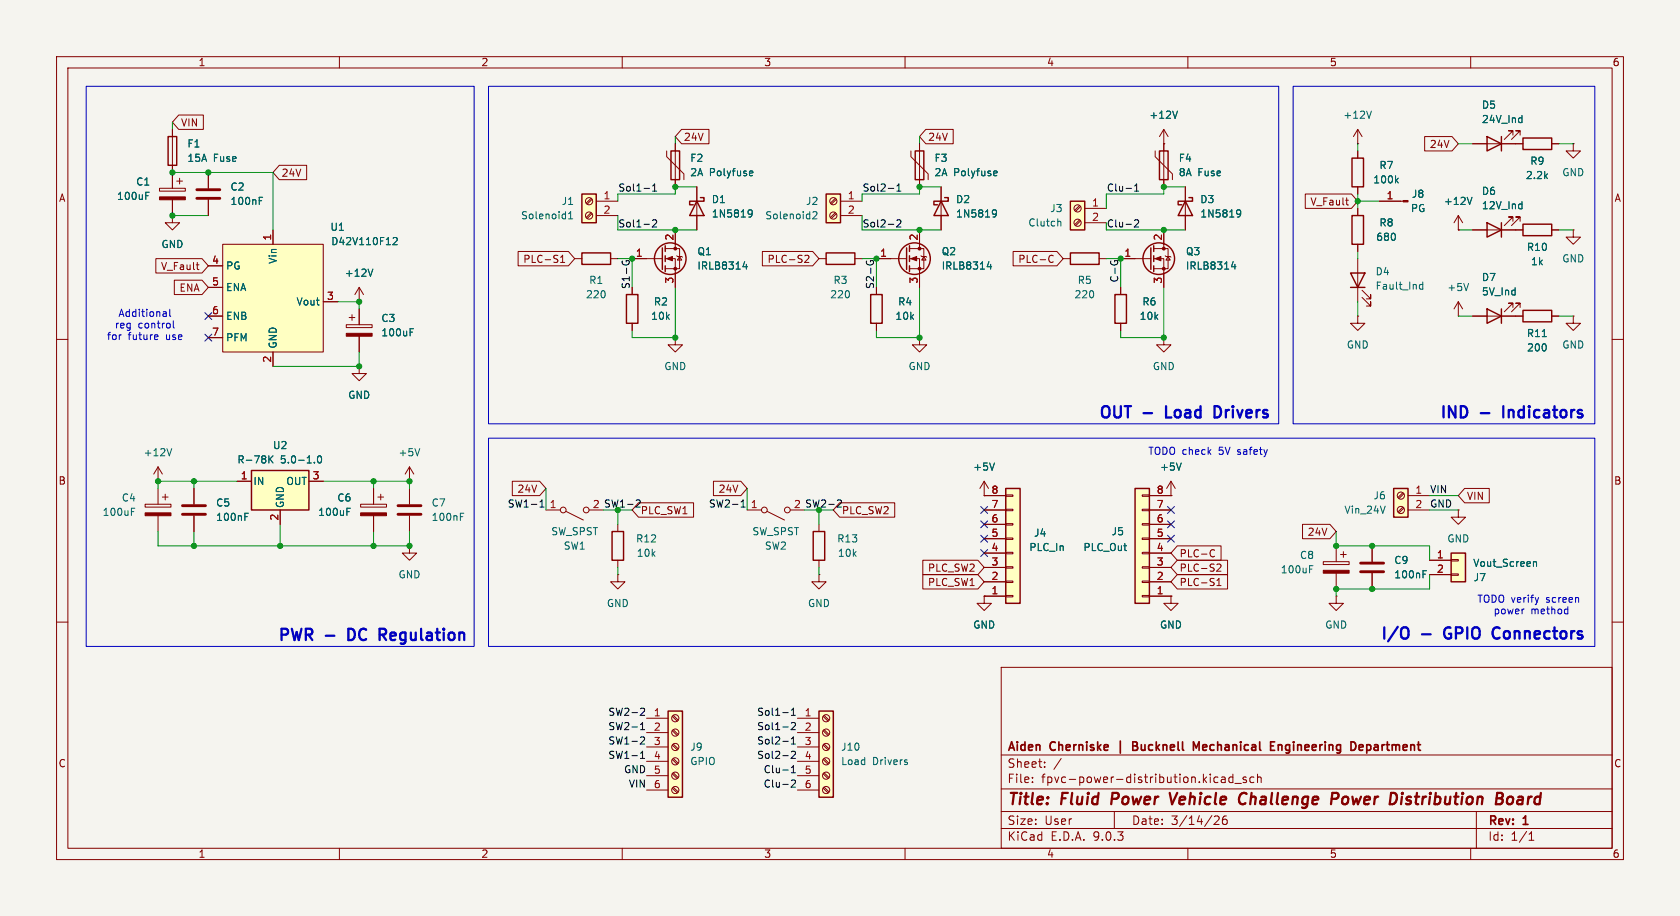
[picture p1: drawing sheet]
<svg xmlns="http://www.w3.org/2000/svg" width="297mm" height="162mm" viewBox="0 0 297 162" stroke-linecap="round" stroke-linejoin="round" font-family="sans-serif">
<path d="M0 0h297v162h-297z" fill="#f5f4ef" stroke="#f5f4ef" stroke-width=".18"/>
<g fill="none" stroke="#840000" stroke-width=".18">
<path d="M10 10h277v142h-277zM12 12h273v138h-273zM60 10v2M110 10v2M160 10v2M210 10v2M260 10v2M10 60h2M285 60h2M10 110h2M177 118h108v32h-108zM285 110h2"/>
<path d="M177 139.5h108M177 133.5h108M182.5 138.3v.1M182.5 137.5v.1M184.7 135.6v.1M184.7 134.8v.1M187.6 134.1l-1.3 2M216 137.5h.5l.1 .9M216.6 137.8h-.5a.29 .29 0 0 0-.2 .3 .29 .29 0 0 0 .2 .3l.5-.1M218 137.5l-.5-.1-.3 .3v.4l.2 .2h.6M218 136.9v1.5M218.3 138.6h1.2"/>
<path d="M220.3 137.5l-.3-.1-.3 .2 .1 .2 .5 .2v.3h-.6M221.7 137.5l-.5-.1-.2 .3v.4l.1 .2h.6M222.3 137.6l.2-.2 .4 .1 .1 .9M222.3 136.9v1.5M60 150v2M110 150v2M160 150v2M177 146.5h108M177 143.5h108M197 143.5v3M210 150v2M214.7 144.5l.5-.2 .3 .2v.2l-.9 1.1h.9"/>
<path d="M216.8 144.3a.59 .59 0 0 0-.7 .7v.5l.1 .2 .5 .1 .2-.1 .1-.5-.2-.2-.4-.1-.3 .3M260 150v2M261 143.5v6.5M270.3 148.6h.9M270.3 147.5l.4-.4v1.5"/>
</g>
<path d="M196.7 140.2l-.3 2M206.8 140.2l.4 2 .9-2M220.2 142a.73 .73 0 0 1-.9 .1M220.4 140.4a.69 .69 0 0 0-1.1 .1M235.5 140.2l1 .1a.58 .58 0 0 1-.3 1h-.8M238 140.9a.62 .62 0 0 0-.7 .4v.7l.3 .2h.3M248.5 142.1l.6 .1M249 140.9l-.2 .1-.1 .3 .2 .3h.3M266.6 141.1a.52 .52 0 0 1 .5-.2 .52 .52 0 0 1 .4 .4l-.1 .5a.55 .55 0 0 1-.5 .4 .55 .55 0 0 1-.5-.4zM268.6 140.9l-.2 .1M269 141.5h-.5a.4 .4 0 0 0-.3 .3 .4 .4 0 0 0 .2 .4h.5" fill="none" stroke="#840000" stroke-width=".4"/>
<path d="M200.3 131.9h.5M200.8 131.9l.2 .1M201 131.3l-.2-.1h-.5v1.5l.7-.1M201 131.8l-.2 .1M211 132.7v-1.5l.5 1.1 .5-1.1v1.5M224.6 132.7h.7M224.6 131.2h.7M224.6 131.9h.5M226 131.7v1M226.6 131.8l-.4-.1-.2 .1M240.3 132.2l.7-.1-.1-.3-.4-.1-.2 .2v.7h.6" fill="none" stroke="#840000" stroke-width=".3"/>
<path d="M146 34.3h2.6v5.1h-2.6z" fill="#ffffc2"/>
<path d="M146 34.3h2.6v5.1h-2.6z" fill="none" stroke="#840000" stroke-width=".25"/>
<g fill="none" stroke="#840000" stroke-width=".18">
<path d="M147.7 35.1l-.9 .8M147.7 37.6l-.9 .9M147.9 35.3l-.9 .8M147.9 37.8l-.9 .8M148.6 35.6h3.8M148.6 38.1h3.8"/>
<circle cx="147.3" cy="35.6" r=".63"/>
<circle cx="147.3" cy="38.1" r=".63"/>
</g>
<path d="M143.7 37.6l.5-.2 .2 .4-.8 .9h.8" fill="none" stroke="#006464" stroke-width=".18"/>
<path d="M256.5 97.8h2.6v5.1h-2.6z" fill="#ffffc2"/>
<path d="M153.9 52.1h2.1v5.1h-2.1zM108.2 94h2v5.1h-2zM256.5 97.8h2.6v5.1h-2.6z" fill="none" stroke="#840000" stroke-width=".25"/>
<g fill="none" stroke="#840000" stroke-width=".18">
<path d="M154.9 50.8v1.3M154.9 57.2v1.2M109.2 92.7v1.3M109.2 99.1v1.3M233.9 99.3h4.6v.5h-4.6zM236.2 96.5v2.8M237 98.1h1M237.5 97.6v1M242.6 96.5v2.8M252.7 99.1h3.8M256.5 99h1.3v.2h-1.3zM257.8 90.2v1.3h1.3l-1.3 1.2-1.3-1.2h1.3"/>
<path d="M257.8 90.2h.1M109.2 101.6v1.3h1.3l-1.3 1.3-1.3-1.3h1.3M109.2 101.6h.1M236.2 105.4v1.3h-1.3l1.3 1.3 1.3-1.3h-1.3M236.2 105.4h.1M236.2 101.4v2.8M242.6 101.4v2.8M252.7 101.6h3.8M256.5 101.5h1.3v.3h-1.3z"/>
</g>
<path d="M271.1 99.3v.9M271.1 99.4l.2-.1 .3 .1v.8M231.5 100.6h.4M231.5 100h.6M251.6 101.5h.4M251.6 100.9h.6" fill="none" stroke="#006464" stroke-width=".18"/>
<path d="M240.5 99.6h4.1M240.5 101.1h4.1" fill="none" stroke="#840000" stroke-width=".51"/>
<path d="M233.9 100.9h4.6v.5h-4.6z" fill="#840000" stroke="#840000" stroke-width=".18"/>
<path d="M189.2 35.6h2.6v5.1h-2.6z" fill="#ffffc2"/>
<g fill="none" stroke="#840000" stroke-width=".25">
<path d="M189.2 35.6h2.6v5.1h-2.6zM205 26.7h1.5v5.1h-1.5zM262.9 24.2l2.5 1.2-2.5 1.3zM265.4 24.2v2.5M269.2 24.4h5.1v2h-5.1zM110.7 52.1h2.1v5.1h-2.1zM117.1 43.8v3.8M117.6 43.5v1M117.6 45.2v1.1M117.6 47v1M189.2 44.7h5.1v2.1h-5.1zM197.1 52.1h2v5.1h-2z"/>
<path d="M203.5 43.8v3.8M204 43.5v1M204 45.2v1.1M204 47v1"/>
<circle cx="118.5" cy="45.7" r="2.79"/>
<circle cx="204.9" cy="45.7" r="2.79"/>
</g>
<g fill="none" stroke="#840000" stroke-width=".18">
<path d="M190.9 36.3l-.9 .9M190.9 38.9l-.9 .8M191 36.5l-.8 .9M191 39.1l-.8 .8M191.8 36.9h3.8M191.8 39.4h3.8M204.2 26.7v1l3.1 3.1v1M205.7 25.4h.1M205.7 22.9l-.7 1.3M205.7 22.9l.8 1.3M205.7 22.9v10.1M240 25.4h.1"/>
<path d="M240 22.9l.8 1.3M240 22.9l-.7 1.3M240 22.9v2.5M260.3 25.4h8.9M267.5 23.9v-.8h-.8h.8l-1.6 1.6M268.7 23.9v-.8h-.7h.7l-1.5 1.6M274.3 25.4h1.3M278.1 25.4v1.3h1.3l-1.3 1.3-1.2-1.3h1.2M278.1 25.4h.1M111.8 45.7h5.3M111.8 50.8v1.3M111.8 57.2v1.2"/>
<path d="M117.6 44h2.5v3.5h-2.5M117.6 45.7h1.8v5.1M119.4 40.7v3.3M119.6 45.2l.2 .2h.7l.1 .1M120.1 45.4l.4 .6h-.7zM188 45.7h1.2M194.3 45.7h1.3M198.1 45.7h5.4M198.1 50.8v1.3M198.1 57.2v1.2M204 44h2.5v3.5h-2.5M204 45.7h1.7v5.1"/>
<path d="M205.7 59.7v1.3h1.3l-1.3 1.3-1.2-1.3h1.2M205.7 59.7h.1M205.7 40.7v3.3M206 45.2l.1 .2h.8l.1 .1M206.5 45.4l.4 .6h-.8zM132.1 90.2h2.5M135.6 90.4l3.1 1.6M144.8 101.6v1.3h1.2l-1.2 1.3-1.3-1.3h1.3M144.8 101.6h.1"/>
<circle cx="190.5" cy="36.9" r=".63"/>
<circle cx="190.5" cy="39.4" r=".63"/>
<circle cx="135.1" cy="90.2" r=".51"/>
<circle cx="139.2" cy="90.2" r=".51"/>
</g>
<path d="M208.2 19.7l-.5 1.2M242.4 19.7l-.4 1.2M187.2 39.1l.3 .2v.7M268.9 20.8l.2 .1M269.1 20.4v1.3M269.1 21.6l-.2 .1M131.6 46.3l-.3 .9h.8M131.9 46.7v.9M218 46.3l-.3 .9h.8M218.3 46.7v.9" fill="none" stroke="#006464" stroke-width=".18"/>
<g fill="#840000" stroke="#840000" stroke-width=".18">
<path d="M117.9 45.7l1-.3v.7z"/>
<path d="M204.2 45.7l1-.3v.7z"/>
<circle cx="119.4" cy="44" r=".25"/>
<circle cx="119.4" cy="47.5" r=".25"/>
<circle cx="205.7" cy="44" r=".25"/>
<circle cx="205.7" cy="47.5" r=".25"/>
</g>
<path d="M118.1 125.8h2.5v15.2h-2.5z" fill="#ffffc2"/>
<path d="M118.6 26.7h1.5v5.1h-1.5zM123.2 35.6l1.3 2.5h-2.6zM123.8 34.9h.7v.7h-2.6v.6h.7M102.9 44.7h5v2.1h-5zM146 44.7h5.1v2.1h-5.1zM118.1 125.8h2.5v15.2h-2.5z" fill="none" stroke="#840000" stroke-width=".25"/>
<g fill="none" stroke="#840000" stroke-width=".18">
<path d="M117.9 26.7v1l3 3.1v1M119.4 25.4v7.6M123.2 33v7.7M101.6 45.7h1.3M107.9 45.7h1.3M144.8 45.7h1.2M151.1 45.7h1.3M162.6 59.7v1.3h1.2l-1.2 1.3-1.3-1.3h1.3M162.6 59.7h.1M174 87.7h.1M174 85.1l.8 1.3M174 85.1l-.8 1.3"/>
<path d="M174 85.1v2.6M114.3 127h3.8M114.3 129.6h3.8M114.3 132.1h3.8M114.3 134.6h3.8M114.3 137.2h3.8M114.3 139.7h3.8M118.8 126.7l.9 .8M118.8 129.2l.9 .9M118.8 131.8l.9 .8M118.8 134.3l.9 .9M118.8 136.9l.9 .8"/>
<path d="M118.8 139.4l.9 .8M119 126.5l.9 .9M119 129.1l.9 .8M119 131.6l.9 .8M119 134.1l.9 .9M119 136.7l.9 .8M119 139.2l.9 .9"/>
<circle cx="119.4" cy="127" r=".63"/>
<circle cx="119.4" cy="129.6" r=".63"/>
<circle cx="119.4" cy="132.1" r=".63"/>
<circle cx="119.4" cy="134.6" r=".63"/>
<circle cx="119.4" cy="139.7" r=".63"/>
<circle cx="119.4" cy="137.2" r=".63"/>
</g>
<path d="M132.4 37.2l.3-.1 .2 .1a.84 .84 0 0 1-.3 1.2h-.2M132.7 30.2l.3 .1 .1 .2-.6 .2M133 37.7l-.3 .2-.3-.1M133 31l-.3 .1M175.8 81.9l-.4 1.3" fill="none" stroke="#006464" stroke-width=".18"/>
<path d="M39.4 43.2h17.7v19.1h-17.7z" fill="#ffffc2"/>
<g fill="none" stroke="#840000" stroke-width=".18">
<path d="M28.2 33.3h4.6v.5h-4.6zM30.5 38.1v1.3h1.2l-1.2 1.3-1.3-1.3h1.3M30.5 38.1h.1M30.5 22.9v10.4M30.5 35.3v2.8M31.2 32h1.1M31.7 31.5v1M36.8 30.5v2.8M36.8 35.3v2.8M166.4 33v7.7M209.5 33v7.7M257.8 38.1l-.8 1.3"/>
<path d="M257.8 38.1l.8 1.3M257.8 38.1v2.6M267.5 39.1v-.7h-.8h.8l-1.6 1.5M268.7 39.1v-.7h-.7h.7l-1.5 1.5M36.8 47h2.6M36.8 50.8h2.6M36.8 55.9h2.6M36.8 59.7h2.6M39.4 43.2h17.7v19.1h-17.7zM48.3 40.7v2.5M57.1 53.4h2.6M61.2 57.4h4.6v.5h-4.6z"/>
<path d="M61.7 56.2h1M62.2 55.7v1M63.5 53.4h.1M63.5 50.8v2.6M63.5 54.6v2.8M63.5 59.5v2.8M63.5 50.8l-.8 1.3M63.5 50.8l.8 1.3M119.4 59.7v1.3h1.2l-1.2 1.3-1.3-1.3h1.3M119.4 59.7h.1M154.9 45.7h5.4M160.8 44h2.5v3.5h-2.5"/>
<path d="M160.8 45.7h1.8v5.1M162.6 40.7v3.3M162.8 45.2l.1 .2h.8l.1 .1M163.3 45.4l.4 .6h-.8zM257.8 40.7h.1M260.3 40.7h7.7M48.3 62.3v2.5M72.4 85.1h.1M72.4 96.5v1.3h1.3l-1.3 1.3-1.3-1.3h1.3M72.4 96.5h.1M72.4 82.6l-.8 1.2M72.4 82.6l.8 1.2"/>
<path d="M72.4 82.6v2.5M72.4 86.4v2.8M72.4 91.2v2.8"/>
</g>
<g fill="none" stroke="#006464" stroke-width=".18">
<path d="M25.8 34.6h.4M25.8 34h.6M45.8 35.5h.5M45.8 34.9h.6M175.6 37.2l.3-.1 .2 .1a.84 .84 0 0 1-.3 1.2h-.2M176.2 37.7l-.3 .2-.3-.1M218.7 37.2l.4-.1 .2 .1a.84 .84 0 0 1-.3 1.2h-.3M219.3 37.7l-.2 .2-.4-.1M260.2 34.9l-.4 1.3M268.9 36.1h.2M269.1 35.7v1.2M269.1 36.9h-.2"/>
<path d="M65.9 47.6l-.4 1.3M69.5 42.1l.5-.1 .2 .4-.8 .9h.8M72.5 58.7h.4M72.5 58.1h.6M174.8 46.3l-.3 .9h.8M175.1 46.7v.9M74.2 79.3l-.4 1.3M81.4 91.4h.4M81.4 90.8h.6"/>
</g>
<g fill="#840000" stroke="#840000" stroke-width=".18">
<path d="M61.2 59h4.6v.5h-4.6z"/>
<path d="M28.2 34.8h4.6v.5h-4.6z"/>
<path d="M161 45.7l1.1-.3v.7z"/>
<circle cx="162.6" cy="44" r=".25"/>
<circle cx="162.6" cy="47.5" r=".25"/>
</g>
<g fill="none" stroke="#840000" stroke-width=".25">
<path d="M29.7 24.2h1.5v5h-1.5zM166.4 35.6l1.2 2.5h-2.5zM167 34.9h.6v.7h-2.5v.6h.6M209.5 35.6l1.3 2.5h-2.5zM210.2 34.9h.6v.7h-2.5v.6h.6M262.9 39.4l2.5 1.3-2.5 1.2zM265.4 39.4v2.5M160.3 43.8v3.8M160.8 43.5v1M160.8 45.2v1.1M160.8 47v1"/>
<circle cx="161.7" cy="45.7" r="2.79"/>
</g>
<path d="M34.8 33.6h4.1M34.8 35.1h4.1M70.4 89.4h4M70.4 91h4" fill="none" stroke="#840000" stroke-width=".51"/>
<path d="M144.8 125.8h2.5v15.2h-2.5z" fill="#ffffc2"/>
<path d="M161.8 26.7h1.5v5.1h-1.5zM144.8 125.8h2.5v15.2h-2.5z" fill="none" stroke="#840000" stroke-width=".25"/>
<g fill="none" stroke="#840000" stroke-width=".18">
<path d="M161 26.7v1l3.1 3.1v1M162.6 25.4v7.6M63.5 64.8v1.3h1.3l-1.3 1.2-1.3-1.2h1.3M63.5 64.8h.1M34.3 86.4v2.8M34.3 91.2v2.8M141 127h3.8M141 129.6h3.8M141 132.1h3.8M141 134.6h3.8M141 137.2h3.8M141 139.7h3.8"/>
<path d="M145.5 126.7l.9 .8M145.5 129.2l.9 .9M145.5 131.8l.9 .8M145.5 134.3l.9 .9M145.5 136.9l.9 .8M145.5 139.4l.9 .8M145.7 126.5l.9 .9M145.7 129.1l.9 .8M145.7 131.6l.9 .8M145.7 134.1l.9 .9M145.7 136.7l.9 .8M145.7 139.2l.9 .9"/>
<circle cx="146" cy="129.6" r=".63"/>
<circle cx="146" cy="127" r=".63"/>
<circle cx="146" cy="132.1" r=".63"/>
<circle cx="146" cy="134.6" r=".63"/>
<circle cx="146" cy="137.2" r=".63"/>
<circle cx="146" cy="139.7" r=".63"/>
</g>
<path d="M175.9 30.2l.3 .1 .1 .2-.6 .2M176.2 31l-.3 .1M43.3 91.4h.4M43.3 90.8h.6M160.4 134.9v.3" fill="none" stroke="#006464" stroke-width=".18"/>
<path d="M32.3 89.4h4M32.3 91h4" fill="none" stroke="#840000" stroke-width=".51"/>
<path d="M246.4 86.4h2.5v5.1h-2.5z" fill="#ffffc2"/>
<path d="M246.4 86.4h2.5v5.1h-2.5z" fill="none" stroke="#840000" stroke-width=".25"/>
<g fill="none" stroke="#840000" stroke-width=".18">
<path d="M207 87.7h.1M207 85.1l-.8 1.3M207 85.1l.8 1.3M207 85.1v2.6M248 87.1l-.9 .9M248 89.7l-.9 .8M248.2 87.3l-.9 .9M248.2 89.9l-.9 .8M248.9 87.7h3.8M248.9 90.2h3.8M174 105.4v1.3h-1.3l1.3 1.3 1.3-1.3h-1.3M174 105.4h.1"/>
<path d="M207 105.4v1.3h1.3l-1.3 1.3-1.3-1.3h1.3M207 105.4h.1"/>
<circle cx="247.6" cy="90.2" r=".63"/>
<circle cx="247.6" cy="87.7" r=".63"/>
</g>
<path d="M208.8 81.9l-.4 1.3M244.9 89.5l-.4 1.3" fill="none" stroke="#006464" stroke-width=".18"/>
<path d="M200.7 86.4h2.5v20.3h-2.5z" fill="#ffffc2"/>
<path d="M200.7 86.4h2.5v20.3h-2.5z" fill="none" stroke="#840000" stroke-width=".25"/>
<g fill="none" stroke="#840000" stroke-width=".18">
<path d="M27.9 85.1h.1M27.9 82.6l-.7 1.2M27.9 82.6l.8 1.2M27.9 82.6v2.5M201.9 97.7h1.3v.2h-1.3zM201.9 95.1h1.3v.3h-1.3zM201.9 92.6h1.3v.3h-1.3zM201.9 90.1h1.3v.2h-1.3zM201.9 87.5h1.3v.3h-1.3zM203.2 97.8h3.8M203.2 95.3h3.8M203.2 92.7h3.8"/>
<path d="M203.2 90.2h3.8M203.2 87.7h3.8M201.9 105.3h1.3v.3h-1.3zM201.9 102.8h1.3v.2h-1.3zM201.9 100.2h1.3v.3h-1.3zM203.2 105.4h3.8M203.2 102.9h3.8M203.2 100.4h3.8"/>
</g>
<path d="M30.4 79.3l-.5 1.3" fill="none" stroke="#006464" stroke-width=".18"/>
<path d="M177.8 86.4h2.5v20.3h-2.5z" fill="#ffffc2"/>
<path d="M177.8 86.4h2.5v20.3h-2.5z" fill="none" stroke="#840000" stroke-width=".25"/>
<g fill="none" stroke="#840000" stroke-width=".18">
<path d="M240 55.9v1.3h-1.2l1.2 1.2 1.3-1.2h-1.3M240 55.9h.1M25.7 89.2h4.5v.5h-4.5zM27.9 86.4v2.8M27.9 91.2v2.8M28.7 87.9h1M29.2 87.4v1M96.5 90.2h2.6M100.1 90.4l3 1.6M174 97.8h3.8M174 95.3h3.8M174 92.7h3.8"/>
<path d="M174 90.2h3.8M174 87.7h3.8M177.8 97.7h1.3v.2h-1.3zM177.8 95.1h1.3v.3h-1.3zM177.8 92.6h1.3v.3h-1.3zM177.8 90.1h1.3v.2h-1.3zM177.8 87.5h1.3v.3h-1.3zM174 105.4h3.8M174 102.9h3.8M174 100.4h3.8M177.8 105.3h1.3v.3h-1.3zM177.8 102.8h1.3v.2h-1.3z"/>
<path d="M177.8 100.2h1.3v.3h-1.3z"/>
<circle cx="99.6" cy="90.2" r=".51"/>
<circle cx="103.6" cy="90.2" r=".51"/>
</g>
<path d="M25.7 90.7h4.5v.5h-4.5z" fill="#840000" stroke="#840000" stroke-width=".18"/>
<path d="M23.2 90.5h.5M23.2 89.9h.6" fill="none" stroke="#006464" stroke-width=".18"/>
<path d="M102.9 34.3h2.5v5.1h-2.5z" fill="#ffffc2"/>
<path d="M102.9 34.3h2.5v5.1h-2.5zM143.8 94h2v5.1h-2z" fill="none" stroke="#840000" stroke-width=".25"/>
<g fill="none" stroke="#840000" stroke-width=".18">
<path d="M104.5 35.1l-.9 .8M104.5 37.6l-.9 .9M104.7 35.3l-.9 .8M104.7 37.8l-.9 .8M105.4 35.6h3.8M105.4 38.1h3.8M278.1 40.7v1.2h1.3l-1.3 1.3-1.2-1.3h1.2M278.1 40.7h.1M144.8 92.7v1.3M144.8 99.1v1.3"/>
<circle cx="104.1" cy="35.6" r=".63"/>
<circle cx="104.1" cy="38.1" r=".63"/>
</g>
<path d="M100.5 38.7h.7M100.5 37.8l.4-.4v1.3" fill="none" stroke="#006464" stroke-width=".18"/>
<path d="M44.4 83.2h10.2v7h-10.2z" fill="#ffffc2"/>
<path d="M239 28h2v5h-2zM239 38.1h2v5.1h-2zM269.2 39.6h5.1v2.1h-5.1zM238.8 48.3h2.5l-1.3 2.5zM238.8 50.8h2.5M262.9 54.6l2.5 1.3-2.5 1.3zM265.4 54.6v2.6M269.2 54.9h5.1v2h-5.1zM44.4 83.2h10.2v7h-10.2z" fill="none" stroke="#840000" stroke-width=".25"/>
<g fill="none" stroke="#840000" stroke-width=".18">
<path d="M30.5 38.1h.1M30.5 22.9v1.3M30.5 29.2v4.1M30.5 35.3v2.8M31.6 20.3h4.3v2.6h-4.3l-1.1-1.3zM36.8 30.5v2.8M36.8 35.3v2.8M49.4 29.2h4.8v2.6h-4.8l-1.1-1.3zM119.4 25.4v1.3M119.4 31.8v1.2M120.5 22.9h4.8v2.5h-4.8l-1.1-1.2zM123.2 33v2.6"/>
<path d="M123.2 38.1v2.6M162.6 25.4v1.3M162.6 31.8v1.2M163.7 22.9h4.8v2.5h-4.8l-1.1-1.2zM166.4 33v2.6M166.4 38.1v2.6M205.7 25.4h.1M205.7 25.4v1.3M205.7 31.8v1.2M209.5 33v2.6M209.5 38.1v2.6M230.8 34.3h8.1l1.1 1.3-1.1 1.3h-8.1z"/>
<path d="M237.9 35.4h.5M238.1 36.2l.3 .1M240 26.7v1.3M240 33v1.3M240 36.9v1.2M243.8 35.6h4.3M251.9 24.2h4.8l1.1 1.2-1.1 1.3h-4.8zM260.3 25.4h2.6M265.4 25.4h3.8M274.3 25.4h1.3M27.6 45.7h8.1l1.1 1.3-1.1 1.3h-8.1zM30.8 49.6h4.9l1.1 1.2-1.1 1.3h-4.9z"/>
<path d="M34.7 46.8h.5M34.9 47.6l.3 .1M36.8 55.9h2.6M36.8 47h2.6M36.8 50.8h2.6M36.8 59.7h2.6M48.3 40.7v2.5M57.1 53.4h2.6M63.5 53.4h.1M63.5 54.6v2.8M63.5 59.5v2.8M91.6 44.5h8.9l1.1 1.2-1.1 1.3h-8.9z"/>
<path d="M99.1 46.4h.7M99.1 45.5l.4-.4v1.3M111.8 45.7h2.5M111.8 50.8v1.3M111.8 57.2v1.2M119.4 40.7v2.5M119.4 48.3v2.5M134.8 44.5h8.9l1.1 1.2-1.1 1.3h-8.9zM142.3 45.3l.5-.2 .2 .4-.8 .9h.8M154.9 50.8v1.3M154.9 57.2v1.2M154.9 45.7h2.6"/>
<path d="M162.6 40.7v2.5M162.6 48.3v2.5M179.1 44.5h7.7l1.2 1.2-1.2 1.3h-7.7zM185.6 45.2l.3-.1 .3 .2M186.2 46.3l-.3 .1h-.3M198.1 45.7h2.6M198.1 50.8v1.3M198.1 57.2v1.2M205.7 40.7v2.5M205.7 48.3v2.5M240 43.2v1.3M240 45.7v7.7"/>
<path d="M240.8 52.6l1.5 1.5v-.7v.7h-.7M240.8 51.3l1.5 1.6v-.8v.8h-.7M257.8 55.9h.1M257.8 40.7h.1M257.8 53.4l.8 1.2M257.8 53.4l-.8 1.2M257.8 53.4v2.5M260.3 55.9h8.9M260.3 40.7h2.6M265.4 40.7h3.8M267.5 54.4v-.8h-.8h.8l-1.6 1.5M268.7 54.4v-.8h-.7h.7l-1.5 1.5"/>
<path d="M274.3 55.9h1.3M274.3 40.7h1.3M278.1 55.9v1.3h1.3l-1.3 1.2-1.2-1.2h1.2M278.1 55.9h.1M48.3 62.3v2.5M63.5 64.8h.1M34.3 86.4v2.8M34.3 91.2v2.8M41.9 85.1h2.5M49.5 90.2v2.5M54.6 85.1h2.5M63.8 89.2h4.5v.5h-4.5z"/>
<path d="M66 86.4v2.8M66 91.2v2.8M66.8 87.9h1M67.3 87.4v1M90.6 85.1h4.8l1.1 1.3-1.1 1.3h-4.8zM112.9 88.9h9.7v2.6h-9.7l-1.1-1.3zM126.1 85.1h4.9l1.1 1.3-1.1 1.3h-4.9zM148.4 88.9h9.8v2.6h-9.8l-1.1-1.3zM163.1 99.1h9.8l1.1 1.3-1.1 1.2h-9.8zM174 87.7h.1M174 97.8h3.8M174 95.3h3.8"/>
<path d="M174 92.7h3.8M174 90.2h3.8M174 87.7h3.8M203.2 97.8h3.8M203.2 95.3h3.8M203.2 92.7h3.8M203.2 90.2h3.8M203.2 87.7h3.8M207 87.7h.1M208.1 96.5h7.8v2.6h-7.8l-1.1-1.3zM208.1 99.1h8.9v2.5h-8.9l-1.1-1.2zM214.2 97.3l.3-.1 .2 .1"/>
<path d="M214.7 98.4l-.2 .1-.3-.1M215.1 99.9l.5-.1 .3 .3-.8 .9h.8M230.3 92.7h4.8l1.1 1.3-1.1 1.3h-4.8zM242.6 96.5v2.8M252.7 99.1h3.8M258.9 86.4h4.4v2.5h-4.4l-1.1-1.2zM163.1 101.6h9.8l1.1 1.3-1.1 1.3h-9.8zM174 105.4h.1M174 105.4h3.8M174 102.9h3.8M174 100.4h3.8M203.2 105.4h3.8"/>
<path d="M203.2 102.9h3.8M203.2 100.4h3.8M207 105.4h.1M208.1 101.6h8.9v2.6h-8.9l-1.1-1.3zM215.1 103.6h.8M215.1 102.7l.4-.4v1.3M242.6 101.4v2.8M252.7 101.6h3.8"/>
</g>
<g fill="none" stroke="#006464" stroke-width=".18">
<path d="M208.2 19.7l-.5 1.2M25.8 34.6h.4M25.8 34h.6M45.8 35.5h.5M45.8 34.9h.6M132.4 37.2l.3-.1 .2 .1a.84 .84 0 0 1-.3 1.2h-.2M132.7 30.2l.3 .1 .1 .2-.6 .2M133 37.7l-.3 .2-.3-.1M133 31l-.3 .1M175.6 37.2l.3-.1 .2 .1a.84 .84 0 0 1-.3 1.2h-.2M175.9 30.2l.3 .1 .1 .2-.6 .2M176.2 37.7l-.3 .2-.3-.1"/>
<path d="M176.2 31l-.3 .1M218.7 37.2l.4-.1 .2 .1a.84 .84 0 0 1-.3 1.2h-.3M219.3 37.7l-.2 .2-.4-.1M246.8 31.9l.4 .5M247.2 31.5l-.5 .5M260.2 34.9l-.4 1.3M268.9 36.1h.2M268.9 20.8l.2 .1M269.1 20.4v1.3M269.1 35.7v1.2M269.1 36.9h-.2M269.1 21.6l-.2 .1"/>
<path d="M65.9 47.6l-.4 1.3M69.5 42.1l.5-.1 .2 .4-.8 .9h.8M72.5 58.7h.4M72.5 58.1h.6M131.6 46.3l-.3 .9h.8M131.9 46.7v.9M174.8 46.3l-.3 .9h.8M175.1 46.7v.9M218 46.3l-.3 .9h.8M218.3 46.7v.9M250.9 50.9l.3 .2h.3M251.5 49.9v1.2"/>
<path d="M251.5 50.4l-.3-.1-.3 .2M259.6 50.1l-.4 1.3M272.7 59.5h.7M43.3 91.4h.4M43.3 90.8h.6M47.5 80.6v1.3M47.7 81.2l.6 .7M48.3 80.6l-.8 .7M55.6 81.8v.1M56.2 80.7l.2-.1a.68 .68 0 0 1 .5 .6 .68 .68 0 0 1-.5 .7l-.2-.1-.1-.4zM61.3 90.5h.5M61.3 89.9h.6"/>
<path d="M175.8 81.9l-.4 1.3M208.8 81.9l-.4 1.3M271.1 99.3v.9M271.1 99.4l.2-.1 .3 .1v.8M251.6 101.5h.4M251.6 100.9h.6"/>
</g>
<g fill="#840000" stroke="#840000" stroke-width=".18">
<path d="M63.8 90.7h4.5v.5h-4.5z"/>
<path d="M248.1 35.5h.8v.2h-.8z"/>
</g>
<g fill="none" stroke="#0f0f0f" stroke-width=".18">
<path d="M113.9 33.3h.9M115.4 39l.5-.1 .2 .3-.8 1h.8M115.4 33.8h.7M115.4 32.9l.3-.4v1.3M157 33.3h1M158.5 39l.5-.1 .3 .3-.8 1h.8M158.5 33.8h.8M158.5 32.9l.4-.4v1.3M200.6 39l.5-.1 .2 .3-.8 1h.8M200.6 33.8h.7M200.6 32.9l.3-.4v1.3M110 46.1v.5"/>
<path d="M110.7 46.3v-.2h.4l.1 .2v.3M153.2 46.1v.5M153.9 46.3v-.2h.4l.1 .2v.3M196.4 46.1l-.1 .3M197.1 46.3v-.2h.4l.1 .3M95.5 89.7h.7M95.5 88.8l.3-.4v1.3M112.5 88.5l.4-.1 .3 .4-.8 .9h.8M131 89.7h.7M131 88.8l.4-.4v1.3M148.1 88.5l.4-.1 .3 .4-.8 .9h.8M113.2 129.1h.8"/>
<path d="M113.2 134.1h.8M113.2 128.1l.4-.3v1.3M113.2 133.2l.4-.3v1.2M113.3 125.3l.4-.1 .3 .4-.8 .9h.8M113.3 130.4l.4-.1 .3 .4-.8 .9h.8M138.4 131.1h1M138.4 126h1M139.9 126.5h.7M139.9 127.9l.5-.1 .2 .3-.8 1h.8M139.9 133l.5-.1 .2 .3-.8 .9h.8M139.9 138.1l.5-.2 .2 .4-.8 .9h.8M139.9 131.6h.7"/>
<path d="M139.9 136.7h.7M139.9 125.6l.4-.4v1.3M139.9 130.7l.4-.4v1.3M139.9 135.8l.4-.4v1.3"/>
</g>
<g fill="none" stroke="#009600" stroke-width=".18">
<path d="M30.5 30.5h17.8v10.2M30.5 21.6v1.3M30.5 38.1h6.3M109.2 38.1v2.6h14M119.4 24.2v1.2M123.2 33h-3.8v1.3h-10.2v1.3M152.4 38.1v2.6h14M162.6 24.2v1.2M166.4 33h-3.8v1.3h-10.2v1.3M209.5 33h-3.8v1.3h-10.1v2.6M240 25.4v1.3M240 34.3v2.6"/>
<path d="M240 35.6h3.8M257.8 25.4h2.5M275.6 25.4h2.5M59.7 53.4h3.8v1.2M109.2 45.7h2.6v5.1M119.4 50.8v8.9h-7.6v-1.3M152.4 45.7h2.5v5.1M162.6 50.8v8.9h-7.7v-1.3M195.6 40.7h13.9M195.6 45.7h2.5v5.1M205.7 50.8v8.9h-7.6v-1.3M240 44.5v1.2"/>
<path d="M240 53.4v2.5M257.8 40.7h2.5M257.8 55.9h2.5M275.6 40.7h2.5M275.6 55.9h2.5M63.5 62.3v2.5h-15.2M27.9 94v2.5h44.5v-2.5M34.3 85.1v1.3M34.3 94v2.5M41.9 85.1h-14v1.3M49.5 92.7v3.8M57.1 85.1h15.3v1.3"/>
<path d="M66 85.1v1.3M66 94v2.5M96.5 86.4v3.8M109.2 90.2v2.5M132.1 86.4v3.8M144.8 90.2v2.5M236.2 94v2.5h16.5v2.6M252.7 87.7h5.1M252.7 90.2h5.1M109.2 100.4v1.2M144.8 100.4v1.2M252.7 101.6v2.6h-16.5v1.2"/>
</g>
<g fill="none" stroke="#000084" stroke-width=".18">
<path d="M36.2 55.3l1.2 1.2M36.2 59.1l1.2 1.2M37.4 55.3l-1.2 1.2M37.4 59.1l-1.2 1.2M173.4 97.2l1.2 1.2M173.4 89.6l1.2 1.2M173.4 92.1l1.2 1.2M173.4 94.7l1.2 1.2M174.6 97.2l-1.2 1.2M174.6 89.6l-1.2 1.2M174.6 92.1l-1.2 1.2M174.6 94.7l-1.2 1.2"/>
<path d="M206.4 89.6l1.2 1.2M206.4 94.7l1.2 1.2M206.4 92.1l1.2 1.2M207.6 89.6l-1.2 1.2M207.6 94.7l-1.2 1.2M207.6 92.1l-1.2 1.2"/>
</g>
<path d="M202.1 73.1h1.6M215.5 71.9l-.8-.1v2l.8-.1M261.8 73.1h1.5M57.6 112.4h1.5M67.1 112.2h.8M67.6 112.2l.7 1M67.9 111.2h-.8v2M248.2 110.9a.67 .67 0 0 1 .8 .7v.7a.67 .67 0 0 1-.8 .6M251.4 112.2h1.5M264.5 110.9a1.08 1.08 0 0 0-.6 1 1.08 1.08 0 0 0 .6 1" fill="none" stroke="#0000c2" stroke-width=".4"/>
<g fill="none" stroke="#0000c2" stroke-width=".18">
<path d="M15.2 15.3h68.6v99h-68.6zM86.4 15.3h139.7v59.7h-139.7zM228.6 15.3h53.3v59.7h-53.3zM27.5 59.2l.4 .1v.2l-.6 .1M27.9 60l-.4 .1M29 55.1l.3 .1 .1 .8M29.4 55.9l-.4 .1M29.4 55.4l-.4 .1M30 54.7v1.1l.2 .2M30.6 56.7v1.1l.2 .2M86.4 77.5h195.5v36.8h-195.5zM272 105.7l-.3 .8"/>
<path d="M276.8 107.7l.4 .1M277.2 107.3v1.3M277.2 108.5l-.4 .1"/>
</g>
<g fill="#009600" stroke="#009600" stroke-width=".18">
<circle cx="162.6" cy="33" r=".46"/>
<circle cx="154.9" cy="45.7" r=".46"/>
<circle cx="162.6" cy="40.7" r=".46"/>
<circle cx="162.6" cy="59.7" r=".46"/>
<circle cx="111.8" cy="45.7" r=".46"/>
<circle cx="119.4" cy="40.7" r=".46"/>
<circle cx="119.4" cy="59.7" r=".46"/>
<circle cx="119.4" cy="33" r=".46"/>
<circle cx="63.5" cy="53.4" r=".46"/>
<circle cx="30.5" cy="30.5" r=".46"/>
<circle cx="30.5" cy="38.1" r=".46"/>
<circle cx="36.8" cy="30.5" r=".46"/>
<circle cx="144.8" cy="90.2" r=".46"/>
<circle cx="109.2" cy="90.2" r=".46"/>
<circle cx="72.4" cy="85.1" r=".46"/>
<circle cx="49.5" cy="96.5" r=".46"/>
<circle cx="34.3" cy="96.5" r=".46"/>
<circle cx="34.3" cy="85.1" r=".46"/>
<circle cx="27.9" cy="85.1" r=".46"/>
<circle cx="72.4" cy="96.5" r=".46"/>
<circle cx="66" cy="96.5" r=".46"/>
<circle cx="63.5" cy="64.8" r=".46"/>
<circle cx="66" cy="85.1" r=".46"/>
<circle cx="205.7" cy="40.7" r=".46"/>
<circle cx="205.7" cy="33" r=".46"/>
<circle cx="240" cy="35.6" r=".46"/>
<circle cx="242.6" cy="104.2" r=".46"/>
<circle cx="242.6" cy="96.5" r=".46"/>
<circle cx="236.2" cy="96.5" r=".46"/>
<circle cx="236.2" cy="104.2" r=".46"/>
<circle cx="205.7" cy="59.7" r=".46"/>
<circle cx="198.1" cy="45.7" r=".46"/>
</g>
<g font-size="2.8" fill="#0000c2">
<text x="193.9" y="74.5">OUT</text>
<text x="206.7" y="74.5">Load</text>
<text x="216.1" y="74.5">Drivers</text>
<text x="254.2" y="74.5">IND</text>
<text x="266.4" y="74.5">Indicators</text>
<text x="48.8" y="113.9">PWR</text>
<text x="62.2" y="113.9">DC</text>
<text x="68.5" y="113.9">Regulation</text>
<text x="243.7" y="113.6">I/O</text>
<text x="256" y="113.6">GPIO</text>
<text x="265.3" y="113.6">Connectors</text>
</g>
<g font-size="2.8" fill="#840000">
<text x="178" y="142.9">Title:</text>
<text x="187.7" y="142.9">Fluid</text>
<text x="197.3" y="142.9">Power</text>
<text x="208.5" y="142.9">Vehicle</text>
<text x="221.5" y="142.9">Challenge</text>
<text x="238.6" y="142.9">Power</text>
<text x="249.8" y="142.9">Distribution</text>
<text x="269.3" y="142.9">Board</text>
</g>
<g font-size="2.1" fill="#840000">
<text x="178" y="136">Sheet:</text>
<text x="178" y="133.2">Aiden</text>
<text x="185.7" y="133.2">Cherniske</text>
<text x="198.3" y="133.2">|</text>
<text x="201.5" y="133.2">Bucknell</text>
<text x="212.8" y="133.2">Mechanical</text>
<text x="227.1" y="133.2">Engineering</text>
<text x="241.9" y="133.2">Department</text>
<text x="178" y="138.7">File:</text>
<text x="184.1" y="138.7">fpvc-power-distribution.kicad_sch</text>
<text x="178" y="148.9">KiCad</text>
<text x="178" y="146.1">Size:</text>
<text x="184.7" y="146.1">User</text>
<text x="185.7" y="148.9">E.D.A.</text>
<text x="193.3" y="148.9">9.0.3</text>
<text x="200" y="146.1">Date:</text>
<text x="207" y="146.1">3/14/26</text>
<text x="263" y="146.3">Rev:</text>
<text x="263" y="148.9">Id:</text>
<text x="267.1" y="148.9">1/1</text>
<text x="269.4" y="146.3">1</text>
</g>
<g font-size="1.8" fill="#840000">
<text x="35" y="11.9">1</text>
<text x="85" y="11.9">2</text>
<text x="135" y="11.9">3</text>
<text x="185" y="11.9">4</text>
<text x="235" y="11.9">5</text>
<text x="285" y="11.9">6</text>
<text x="31.9" y="22.6">VIN</text>
<text x="120.8" y="25.1">24V</text>
<text x="164" y="25.1">24V</text>
<text x="252.7" y="26.4">24V</text>
<text x="10.3" y="35.9">A</text>
<text x="49.7" y="31.5">24V</text>
<text x="285.3" y="35.9">A</text>
<text x="231.6" y="36.5">V_Fault</text>
<text x="28.4" y="48">V_Fault</text>
<text x="92.4" y="46.7">PLC-S1</text>
<text x="135.6" y="46.7">PLC-S2</text>
<text x="179.9" y="46.7">PLC-C</text>
<text x="31.6" y="51.8">ENA</text>
<text x="10.3" y="85.9">B</text>
<text x="91.4" y="87.3">24V</text>
<text x="126.9" y="87.3">24V</text>
<text x="259.2" y="88.6">VIN</text>
<text x="285.3" y="85.9">B</text>
<text x="113.2" y="91.1">PLC_SW1</text>
<text x="148.7" y="91.1">PLC_SW2</text>
<text x="231.1" y="95">24V</text>
<text x="164" y="101.3">PLC_SW2</text>
<text x="208.4" y="98.8">PLC-C</text>
<text x="208.4" y="101.3">PLC-S2</text>
<text x="164" y="103.8">PLC_SW1</text>
<text x="208.4" y="103.8">PLC-S1</text>
<text x="10.3" y="135.9">C</text>
<text x="285.3" y="135.9">C</text>
<text x="35" y="151.9">1</text>
<text x="85" y="151.9">2</text>
<text x="135" y="151.9">3</text>
<text x="185" y="151.9">4</text>
<text x="235" y="151.9">5</text>
<text x="285" y="151.9">6</text>
</g>
<g font-size="1.8" fill="#006464">
<text x="203.1" y="21.2">+12V</text>
<text x="237.4" y="21.2">+12V</text>
<text x="261.9" y="19.4">D5</text>
<text x="261.9" y="22">24V_Ind</text>
<text x="33" y="26.3">F1</text>
<text x="33" y="28.8">15A</text>
<text x="37.7" y="28.8">Fuse</text>
<text x="121.9" y="28.8">F2</text>
<text x="165.1" y="28.8">F3</text>
<text x="208.3" y="28.8">F4</text>
<text x="270.4" y="29.3">R9</text>
<text x="20.6" y="35.6">100uF</text>
<text x="24" y="33">C1</text>
<text x="40.6" y="33.9">C2</text>
<text x="121.9" y="31.4">2A</text>
<text x="125.4" y="31.4">Polyfuse</text>
<text x="165.1" y="31.4">2A</text>
<text x="168.6" y="31.4">Polyfuse</text>
<text x="208.3" y="31.4">8A</text>
<text x="211.8" y="31.4">Fuse</text>
<text x="242.7" y="32.6">100k</text>
<text x="243.8" y="30.1">R7</text>
<text x="249.5" y="35.2">J8</text>
<text x="261.9" y="34.7">D6</text>
<text x="269.7" y="31.9">2.2k</text>
<text x="276.1" y="31.4">GND</text>
<text x="40.6" y="36.4">100nF</text>
<text x="58.3" y="41">U1</text>
<text x="92" y="39">Solenoid1</text>
<text x="99.2" y="36.4">J1</text>
<text x="125.7" y="36.1">D1</text>
<text x="125.7" y="38.7">1N5819</text>
<text x="135.2" y="39">Solenoid2</text>
<text x="142.4" y="36.4">J2</text>
<text x="168.9" y="36.1">D2</text>
<text x="168.9" y="38.7">1N5819</text>
<text x="181.7" y="40.3">Clutch</text>
<text x="185.6" y="37.7">J3</text>
<text x="212.1" y="36.1">D3</text>
<text x="212.1" y="38.7">1N5819</text>
<text x="243.8" y="40.3">R8</text>
<text x="249.3" y="37.7">PG</text>
<text x="255.2" y="36.4">+12V</text>
<text x="261.9" y="37.2">12V_Ind</text>
<text x="28.4" y="44.1">GND</text>
<text x="39.9" y="47.9">PG</text>
<text x="49.1" y="46.8" transform="rotate(-90 49.1 46.8)">Vin</text>
<text x="58.5" y="43.6">D42V110F12</text>
<text x="123.2" y="47.9">IRLB8314</text>
<text x="123.2" y="45.3">Q1</text>
<text x="166.4" y="47.9">IRLB8314</text>
<text x="166.4" y="45.3">Q2</text>
<text x="209.6" y="47.9">IRLB8314</text>
<text x="209.6" y="45.3">Q3</text>
<text x="243.2" y="42.8">680</text>
<text x="269.8" y="44.6">R10</text>
<text x="270.6" y="47.1">1k</text>
<text x="276.1" y="46.6">GND</text>
<text x="39.9" y="51.7">ENA</text>
<text x="60.9" y="49.1">+12V</text>
<text x="103.5" y="53">220</text>
<text x="104.1" y="50.4">R1</text>
<text x="146.7" y="53">220</text>
<text x="147.2" y="50.4">R3</text>
<text x="189.9" y="53">220</text>
<text x="190.4" y="50.4">R5</text>
<text x="243.1" y="48.9">D4</text>
<text x="243.1" y="51.4">Fault_Ind</text>
<text x="255.8" y="51.7">+5V</text>
<text x="261.9" y="49.9">D7</text>
<text x="261.9" y="52.4">5V_Ind</text>
<text x="39.9" y="56.8">ENB</text>
<text x="52.3" y="54.2">Vout</text>
<text x="67.3" y="57.1">C3</text>
<text x="67.3" y="59.7">100uF</text>
<text x="115" y="56.8">10k</text>
<text x="115.5" y="54.2">R2</text>
<text x="158.2" y="56.8">10k</text>
<text x="158.7" y="54.2">R4</text>
<text x="201.4" y="56.8">10k</text>
<text x="201.9" y="54.2">R6</text>
<text x="269.8" y="59.8">R11</text>
<text x="39.9" y="60.6">PFM</text>
<text x="49.1" y="61.7" transform="rotate(-90 49.1 61.7)">GND</text>
<text x="117.3" y="65.7">GND</text>
<text x="160.5" y="65.7">GND</text>
<text x="203.7" y="65.7">GND</text>
<text x="238" y="61.8">GND</text>
<text x="269.9" y="62.4">200</text>
<text x="276.1" y="61.8">GND</text>
<text x="61.5" y="70.7">GND</text>
<text x="25.3" y="80.9">+12V</text>
<text x="41.9" y="82.2">R-78K</text>
<text x="48.2" y="79.6">U2</text>
<text x="49.6" y="82.2">5.0-1.0</text>
<text x="70.4" y="80.9">+5V</text>
<text x="172" y="83.4">+5V</text>
<text x="205" y="83.4">+5V</text>
<text x="21.4" y="88.9">C4</text>
<text x="38.1" y="89.8">C5</text>
<text x="44.7" y="86">IN</text>
<text x="50.4" y="89.9" transform="rotate(-90 50.4 89.9)">GND</text>
<text x="50.5" y="86">OUT</text>
<text x="59.5" y="88.9">C6</text>
<text x="76.2" y="89.8">C7</text>
<text x="242.7" y="88.5">J6</text>
<text x="18.1" y="91.4">100uF</text>
<text x="38.1" y="92.3">100nF</text>
<text x="56.2" y="91.4">100uF</text>
<text x="76.2" y="92.3">100nF</text>
<text x="97.4" y="94.9">SW_SPST</text>
<text x="132.9" y="94.9">SW_SPST</text>
<text x="182.7" y="95.1">J4</text>
<text x="196.4" y="94.9">J5</text>
<text x="237.6" y="91.1">Vin_24V</text>
<text x="99.6" y="97.4">SW1</text>
<text x="112.4" y="96.1">R12</text>
<text x="112.5" y="98.7">10k</text>
<text x="135.1" y="97.4">SW2</text>
<text x="147.9" y="96.1">R13</text>
<text x="148" y="98.7">10k</text>
<text x="181.9" y="97.7">PLC_In</text>
<text x="191.4" y="97.7">PLC_Out</text>
<text x="226.3" y="101.6">100uF</text>
<text x="229.7" y="99.1">C8</text>
<text x="246.4" y="99.9">C9</text>
<text x="255.8" y="96.1">GND</text>
<text x="260.3" y="100.5">Vout_Screen</text>
<text x="70.4" y="102.5">GND</text>
<text x="107.2" y="107.6">GND</text>
<text x="142.7" y="107.6">GND</text>
<text x="246.4" y="102.5">100nF</text>
<text x="260.4" y="103">J7</text>
<text x="172" y="111.4">GND</text>
<text x="205" y="111.4">GND</text>
<text x="234.2" y="111.4">GND</text>
<text x="121.9" y="133">J9</text>
<text x="121.9" y="135.5">GPIO</text>
<text x="148.6" y="133">J10</text>
<text x="148.6" y="135.5">Load</text>
<text x="154.2" y="135.5">Drivers</text>
</g>
<g font-size="1.8" fill="#a90000">
<text x="106.6" y="35.3">1</text>
<text x="149.8" y="35.3">1</text>
<text x="245" y="35.3">1</text>
<text x="106.6" y="37.9">2</text>
<text x="149.8" y="37.9">2</text>
<text x="193" y="36.6">1</text>
<text x="193" y="39.1">2</text>
<text x="37.4" y="46.8">4</text>
<text x="48" y="42.6" transform="rotate(-90 48 42.6)">1</text>
<text x="112.3" y="45.5">1</text>
<text x="119.1" y="42.6" transform="rotate(-90 119.1 42.6)">2</text>
<text x="155.5" y="45.5">1</text>
<text x="162.3" y="42.6" transform="rotate(-90 162.3 42.6)">2</text>
<text x="198.7" y="45.5">1</text>
<text x="205.5" y="42.6" transform="rotate(-90 205.5 42.6)">2</text>
<text x="37.4" y="50.6">5</text>
<text x="57.7" y="53.1">3</text>
<text x="119.1" y="50.3" transform="rotate(-90 119.1 50.3)">3</text>
<text x="162.3" y="50.3" transform="rotate(-90 162.3 50.3)">3</text>
<text x="205.5" y="50.3" transform="rotate(-90 205.5 50.3)">3</text>
<text x="37.4" y="55.7">6</text>
<text x="37.4" y="59.5">7</text>
<text x="48" y="64.2" transform="rotate(-90 48 64.2)">2</text>
<text x="42.5" y="84.9">1</text>
<text x="55.2" y="84.9">3</text>
<text x="97.1" y="89.9">1</text>
<text x="132.6" y="89.9">1</text>
<text x="175.2" y="89.9">7</text>
<text x="175.2" y="87.4">8</text>
<text x="204.4" y="89.9">7</text>
<text x="204.4" y="87.4">8</text>
<text x="250.1" y="87.4">1</text>
<text x="250.1" y="89.9">2</text>
<text x="49.3" y="92.2" transform="rotate(-90 49.3 92.2)">2</text>
<text x="175.2" y="95">5</text>
<text x="175.2" y="92.5">6</text>
<text x="204.4" y="95">5</text>
<text x="204.4" y="92.5">6</text>
<text x="175.2" y="100.1">3</text>
<text x="175.2" y="97.6">4</text>
<text x="204.4" y="100.1">3</text>
<text x="204.4" y="97.6">4</text>
<text x="253.9" y="98.8">1</text>
<text x="253.9" y="101.4">2</text>
<text x="175.2" y="105.2">1</text>
<text x="175.2" y="102.6">2</text>
<text x="204.4" y="105.2">1</text>
<text x="204.4" y="102.6">2</text>
<text x="115.5" y="126.8">1</text>
<text x="115.5" y="129.3">2</text>
<text x="115.5" y="131.9">3</text>
<text x="142.2" y="126.8">1</text>
<text x="142.2" y="129.3">2</text>
<text x="142.2" y="131.9">3</text>
<text x="115.5" y="134.4">4</text>
<text x="115.5" y="136.9">5</text>
<text x="142.2" y="134.4">4</text>
<text x="142.2" y="136.9">5</text>
<text x="115.5" y="139.5">6</text>
<text x="142.2" y="139.5">6</text>
</g>
<g font-size="1.8" fill="#0f0f0f">
<text x="109.2" y="34">Sol1-1</text>
<text x="152.4" y="34">Sol2-1</text>
<text x="195.6" y="34">Clu-1</text>
<text x="109.2" y="40.3">Sol1-2</text>
<text x="152.4" y="40.3">Sol2-2</text>
<text x="111.4" y="51.2" transform="rotate(-90 111.4 51.2)">S1-G</text>
<text x="154.6" y="51.2" transform="rotate(-90 154.6 51.2)">S2-G</text>
<text x="197.8" y="50.1" transform="rotate(-90 197.8 50.1)">C-G</text>
<text x="89.7" y="89.8">SW1-1</text>
<text x="125.2" y="89.8">SW2-1</text>
<text x="252.7" y="89.8">GND</text>
<text x="252.7" y="87.3">VIN</text>
<text x="107.4" y="126.7">SW2-2</text>
<text x="107.4" y="131.8">SW1-2</text>
<text x="107.4" y="129.2">SW2-1</text>
<text x="133.8" y="129.2">Sol1-2</text>
<text x="133.8" y="131.8">Sol2-1</text>
<text x="133.8" y="126.7">Sol1-1</text>
<text x="107.4" y="134.3">SW1-1</text>
<text x="110.2" y="136.8">GND</text>
<text x="133.8" y="134.3">Sol2-2</text>
<text x="134.9" y="136.8">Clu-1</text>
<text x="111.1" y="139.4">VIN</text>
<text x="134.9" y="139.4">Clu-2</text>
</g>
<g font-size="1.8" fill="#009600">
<text x="195.6" y="40.3">Clu-2</text>
<text x="104.7" y="89.9">2 SW1-2</text>
<text x="140.3" y="89.9">2 SW2-2</text>
</g>
<g font-size="1.8" fill="#0000c2">
<text x="20.2" y="58.3">reg</text>
<text x="20.8" y="56.3">Additional</text>
<text x="24.4" y="58.3">control</text>
<text x="18.8" y="60.3">for</text>
<text x="22.6" y="60.3">future</text>
<text x="29.4" y="60.3">use</text>
<text x="202.9" y="80.6">TODO check</text>
<text x="215.6" y="80.6">5V</text>
<text x="219.1" y="80.6">safety</text>
<text x="261.1" y="106.8">TODO verify</text>
<text x="273.5" y="106.8">screen</text>
<text x="263.9" y="108.8">power</text>
<text x="270.6" y="108.8">method</text>
</g>
</svg>
